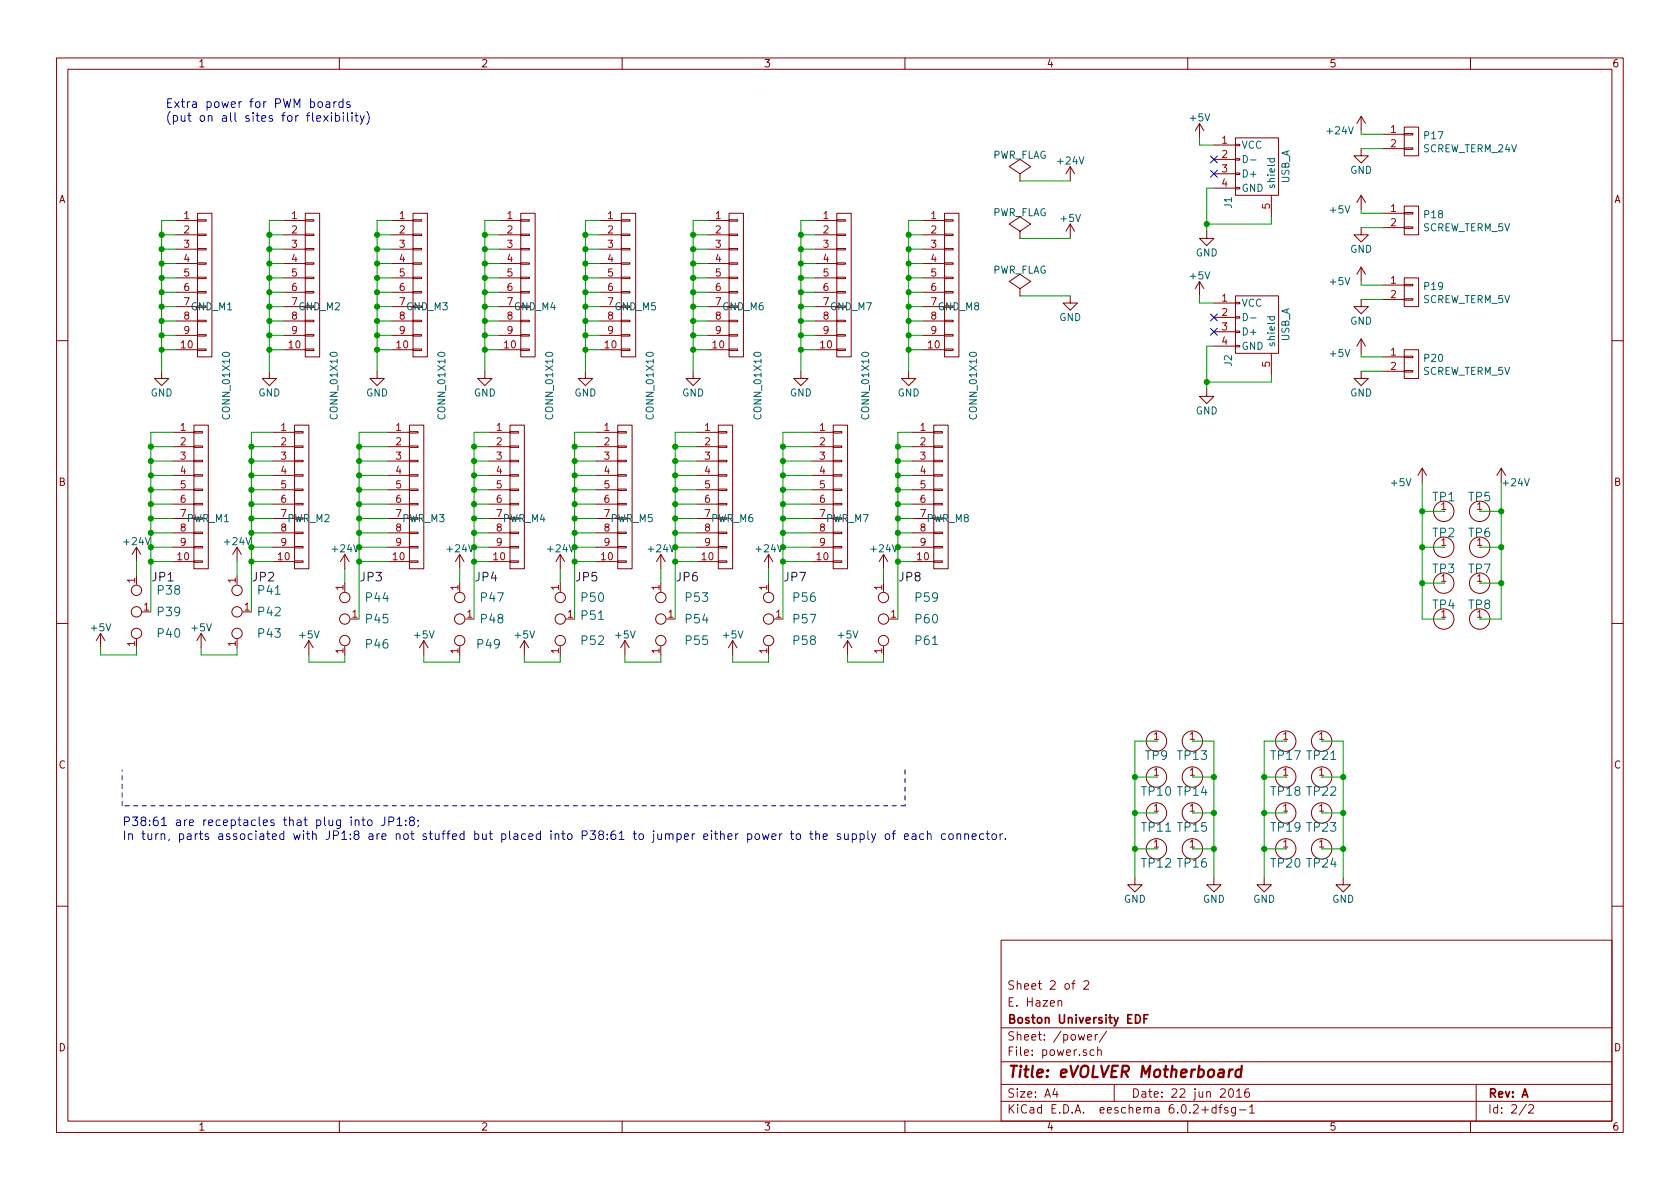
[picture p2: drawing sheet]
<svg xmlns="http://www.w3.org/2000/svg" width="297mm" height="210mm" viewBox="0 0 297 210" stroke-linecap="round" stroke-linejoin="round" font-family="sans-serif">
<g fill="none" stroke="#840000" stroke-width=".18">
<path d="M10 10.2h277v190.1h-277zM12 12.2h273v186.1h-273zM60 10.2v2M110 10.2v2M160 10.2v2M210 10.2v2M260 10.2v2M31.1 39h3.8M34.9 38.9h1.5v.2h-1.5zM34.9 37.7h2.6v25.4h-2.6zM50.2 39h3.8M54 38.9h1.5v.2h-1.5z"/>
<path d="M54 37.7h2.5v25.4h-2.5zM69.2 39h3.8M73 38.9h1.5v.2h-1.5zM73 37.7h2.6v25.4h-2.6zM88.3 39h3.8M92.1 38.9h1.5v.2h-1.5zM92.1 37.7h2.5v25.4h-2.5zM106 39h3.9M109.9 38.9h1.5v.2h-1.5zM109.9 37.7h2.5v25.4h-2.5zM125.1 39h3.8M128.9 38.9h1.5v.2h-1.5z"/>
<path d="M128.9 37.7h2.5v25.4h-2.5zM144.1 39h3.9M148 38.9h1.5v.2h-1.5zM148 37.7h2.5v25.4h-2.5zM163.2 39h3.8M167 38.9h1.5v.2h-1.5zM167 37.7h2.5v25.4h-2.5zM180.3 30.7l1.9-1.2-1.9-1.3-1.9 1.3 1.9 1.2v1.3M180.3 32h.1M189.2 29.5l-.7 1.2M189.2 29.5v2.5M189.2 39.6v2.6"/>
<path d="M189.2 29.5l.8 1.2M189.2 39.6l-.7 1.3M189.2 39.6l.8 1.3M212.1 21.8l-.8 1.3M212.1 21.8v2.6M212.1 21.8l.8 1.3M214.6 25.6h3.8M214.6 28.2h3.8M214.6 30.7h3.8M214.6 33.3h3.8M218.4 24.4h7.7v10.1h-7.7zM218.4 25.5h.8v.3h-.8z"/>
<path d="M218.4 28.1h.8v.2h-.8zM218.4 30.6h.8v.3h-.8zM218.4 33.1h.8v.3h-.8zM224.8 34.5v3.8M240.7 26.3v1.3h1.2l-1.2 1.2-1.3-1.2h1.3M240.7 20.6l-.8 1.2M240.7 20.6v2.5M240.7 34.5v2.6M240.7 20.6l.7 1.2M240.7 34.5l-.8 1.3M240.7 34.5l.7 1.3M244.5 23.7h3.8"/>
<path d="M244.5 26.3h3.8M244.5 37.7h3.8M248.3 26.2h1.5v.2h-1.5zM248.3 23.6h1.5v.3h-1.5zM248.3 22.5h2.5v5.1h-2.5zM248.3 37.6h1.5v.2h-1.5zM248.3 36.4h2.5v5.1h-2.5zM31.1 41.5h3.8M31.1 44.1h3.8M31.1 46.6h3.8M31.1 49.1h3.8M31.1 51.7h3.8"/>
<path d="M31.1 54.2h3.8M31.1 56.8h3.8M31.1 59.3h3.8M34.9 59.2h1.5v.2h-1.5zM34.9 56.6h1.5v.3h-1.5zM34.9 51.6h1.5v.2h-1.5zM34.9 49h1.5v.3h-1.5zM34.9 46.5h1.5v.2h-1.5zM34.9 43.9h1.5v.3h-1.5zM34.9 41.4h1.5v.3h-1.5zM50.2 41.5h3.8M50.2 44.1h3.8"/>
<path d="M50.2 46.6h3.8M50.2 49.1h3.8M50.2 51.7h3.8M50.2 54.2h3.8M50.2 56.8h3.8M50.2 59.3h3.8M54 59.2h1.5v.2h-1.5zM54 56.6h1.5v.3h-1.5zM54 51.6h1.5v.2h-1.5zM54 49h1.5v.3h-1.5zM54 46.5h1.5v.2h-1.5zM54 43.9h1.5v.3h-1.5z"/>
<path d="M54 41.4h1.5v.3h-1.5zM69.2 41.5h3.8M69.2 44.1h3.8M69.2 46.6h3.8M69.2 49.1h3.8M69.2 51.7h3.8M69.2 54.2h3.8M69.2 56.8h3.8M69.2 59.3h3.8M73 59.2h1.5v.2h-1.5zM73 56.6h1.5v.3h-1.5zM73 51.6h1.5v.2h-1.5z"/>
<path d="M73 49h1.5v.3h-1.5zM73 46.5h1.5v.2h-1.5zM73 43.9h1.5v.3h-1.5zM73 41.4h1.5v.3h-1.5zM88.3 41.5h3.8M88.3 44.1h3.8M88.3 46.6h3.8M88.3 49.1h3.8M88.3 51.7h3.8M88.3 54.2h3.8M88.3 56.8h3.8M88.3 59.3h3.8"/>
<path d="M92.1 59.2h1.5v.2h-1.5zM92.1 56.6h1.5v.3h-1.5zM92.1 51.6h1.5v.2h-1.5zM92.1 49h1.5v.3h-1.5zM92.1 46.5h1.5v.2h-1.5zM92.1 43.9h1.5v.3h-1.5zM92.1 41.4h1.5v.3h-1.5zM106 41.5h3.9M106 44.1h3.9M106 46.6h3.9M106 49.1h3.9M106 51.7h3.9"/>
<path d="M106 54.2h3.9M106 56.8h3.9M106 59.3h3.9M109.9 59.2h1.5v.2h-1.5zM109.9 56.6h1.5v.3h-1.5zM109.9 51.6h1.5v.2h-1.5zM109.9 49h1.5v.3h-1.5zM109.9 46.5h1.5v.2h-1.5zM109.9 43.9h1.5v.3h-1.5zM109.9 41.4h1.5v.3h-1.5zM125.1 41.5h3.8M125.1 44.1h3.8"/>
<path d="M125.1 46.6h3.8M125.1 49.1h3.8M125.1 51.7h3.8M125.1 54.2h3.8M125.1 56.8h3.8M125.1 59.3h3.8M128.9 59.2h1.5v.2h-1.5zM128.9 56.6h1.5v.3h-1.5zM128.9 51.6h1.5v.2h-1.5zM128.9 49h1.5v.3h-1.5zM128.9 46.5h1.5v.2h-1.5zM128.9 43.9h1.5v.3h-1.5z"/>
<path d="M128.9 41.4h1.5v.3h-1.5zM144.1 41.5h3.9M144.1 44.1h3.9M144.1 46.6h3.9M144.1 49.1h3.9M144.1 51.7h3.9M144.1 54.2h3.9M144.1 56.8h3.9M144.1 59.3h3.9M148 59.2h1.5v.2h-1.5zM148 56.6h1.5v.3h-1.5zM148 51.6h1.5v.2h-1.5z"/>
<path d="M148 49h1.5v.3h-1.5zM148 46.5h1.5v.2h-1.5zM148 43.9h1.5v.3h-1.5zM148 41.4h1.5v.3h-1.5zM163.2 41.5h3.8M163.2 44.1h3.8M163.2 46.6h3.8M163.2 49.1h3.8M163.2 51.7h3.8M163.2 54.2h3.8M163.2 56.8h3.8M163.2 59.3h3.8"/>
<path d="M167 59.2h1.5v.2h-1.5zM167 56.6h1.5v.3h-1.5zM167 51.6h1.5v.2h-1.5zM167 49h1.5v.3h-1.5zM167 46.5h1.5v.2h-1.5zM167 43.9h1.5v.3h-1.5zM167 41.4h1.5v.3h-1.5zM180.3 40.9l1.9-1.3-1.9-1.3-1.9 1.3 1.9 1.3v1.3M180.3 42.2h.1M180.3 51l1.9-1.2-1.9-1.3-1.9 1.3 1.9 1.2v1.3M180.3 52.3h.1M189.2 52.3v1.3h1.3l-1.3 1.3-1.2-1.3h1.2"/>
<path d="M212.1 49.8v2.5M212.1 49.8l-.8 1.2M212.1 49.8l.8 1.2M213.4 40.9v1.3h1.2l-1.2 1.2-1.3-1.2h1.3M214.6 53.6h3.8M214.6 56.1h3.8M214.6 58.7h3.8M218.4 52.3h7.7v10.2h-7.7zM218.4 53.5h.8v.2h-.8zM218.4 56h.8v.3h-.8zM218.4 58.5h.8v.3h-.8zM240.7 40.3v1.2h1.2l-1.2 1.3-1.3-1.3h1.3"/>
<path d="M240.7 53v1.2h1.2l-1.2 1.3-1.3-1.3h1.3M240.7 47.2v2.6M240.7 59.9v2.6M240.7 59.9l-.8 1.3M240.7 59.9l.7 1.3M240.7 47.2l-.8 1.3M240.7 47.2l.7 1.3M244.5 50.4h3.8M244.5 53h3.8M244.5 40.3h3.8M248.3 52.8h1.5v.3h-1.5zM248.3 50.3h1.5v.2h-1.5z"/>
<path d="M248.3 49.1h2.5v5.1h-2.5zM248.3 40.1h1.5v.3h-1.5zM10 60.2h2M28.6 65.7v1.2h1.2l-1.2 1.3-1.3-1.3h1.3M30.5 76.4h3.8M30.5 79h3.8M31.1 61.8h3.8M34.3 78.9h1.5v.2h-1.5zM34.3 76.3h1.5v.3h-1.5zM34.3 75.2h2.5v25.4h-2.5zM34.9 61.7h1.5v.3h-1.5zM47.6 65.7v1.2h1.3l-1.3 1.3-1.2-1.3h1.2"/>
<path d="M48.3 76.4h3.8M48.3 79h3.8M50.2 61.8h3.8M52.1 78.9h1.5v.2h-1.5zM52.1 76.3h1.5v.3h-1.5zM52.1 75.2h2.5v25.4h-2.5zM54 61.7h1.5v.3h-1.5zM66.7 65.7v1.2h1.2l-1.2 1.3-1.3-1.3h1.3M68.6 76.4h3.8M68.6 79h3.8M69.2 61.8h3.8M72.4 78.9h1.5v.2h-1.5z"/>
<path d="M72.4 76.3h1.5v.3h-1.5zM72.4 75.2h2.5v25.4h-2.5zM73 61.7h1.5v.3h-1.5zM85.7 65.7v1.2h1.3l-1.3 1.3-1.2-1.3h1.2M86.4 76.4h3.8M86.4 79h3.8M88.3 61.8h3.8M90.2 78.9h1.5v.2h-1.5zM90.2 76.3h1.5v.3h-1.5zM90.2 75.2h2.5v25.4h-2.5zM92.1 61.7h1.5v.3h-1.5zM103.5 65.7v1.2h1.3l-1.3 1.3-1.3-1.3h1.3"/>
<path d="M105.4 76.4h3.8M105.4 79h3.8M106 61.8h3.9M109.2 78.9h1.5v.2h-1.5zM109.2 76.3h1.5v.3h-1.5zM109.2 75.2h2.6v25.4h-2.6zM109.9 61.7h1.5v.3h-1.5zM122.6 65.7v1.2h1.2l-1.2 1.3-1.3-1.3h1.3M123.2 76.4h3.8M123.2 79h3.8M125.1 61.8h3.8M127 78.9h1.5v.2h-1.5z"/>
<path d="M127 76.3h1.5v.3h-1.5zM127 75.2h2.5v25.4h-2.5zM128.9 61.7h1.5v.3h-1.5zM141.6 65.7v1.2h1.3l-1.3 1.3-1.3-1.3h1.3M143.5 76.4h3.8M143.5 79h3.8M144.1 61.8h3.9M147.3 78.9h1.5v.2h-1.5zM147.3 76.3h1.5v.3h-1.5zM147.3 75.2h2.6v25.4h-2.6zM148 61.7h1.5v.3h-1.5zM160.7 65.7v1.2h1.2l-1.2 1.3-1.3-1.3h1.3"/>
<path d="M161.3 76.4h3.8M161.3 79h3.8M163.2 61.8h3.8M165.1 78.9h1.5v.2h-1.5zM165.1 76.3h1.5v.3h-1.5zM165.1 75.2h2.5v25.4h-2.5zM167 61.7h1.5v.3h-1.5zM213.4 68.8v1.3h1.2l-1.2 1.3-1.3-1.3h1.3M214.6 61.2h3.8M218.4 61.1h.8v.2h-.8zM224.8 62.5v3.8M240.7 65.7v1.2h1.2l-1.2 1.3-1.3-1.3h1.3"/>
<path d="M244.5 63.1h3.8M244.5 65.7h3.8M248.3 65.5h1.5v.3h-1.5zM248.3 63h1.5v.2h-1.5zM248.3 61.8h2.5v5.1h-2.5zM285 60.2h2M24.1 96.8l-.7 1.2M24.1 96.8v2.5M24.1 96.8l.8 1.2M30.5 99.3h3.8M30.5 81.5h3.8M30.5 84.1h3.8"/>
<path d="M30.5 86.6h3.8M30.5 89.1h3.8M30.5 91.7h3.8M30.5 94.2h3.8M30.5 96.8h3.8M34.3 99.2h1.5v.2h-1.5zM34.3 96.6h1.5v.3h-1.5zM34.3 94.1h1.5v.3h-1.5zM34.3 89h1.5v.3h-1.5zM34.3 86.5h1.5v.2h-1.5zM34.3 83.9h1.5v.3h-1.5zM34.3 81.4h1.5v.3h-1.5z"/>
<path d="M41.9 96.8l-.8 1.2M41.9 96.8v2.5M41.9 96.8l.8 1.2M48.3 99.3h3.8M48.3 81.5h3.8M48.3 84.1h3.8M48.3 86.6h3.8M48.3 89.1h3.8M48.3 91.7h3.8M48.3 94.2h3.8M48.3 96.8h3.8M52.1 99.2h1.5v.2h-1.5z"/>
<path d="M52.1 96.6h1.5v.3h-1.5zM52.1 94.1h1.5v.3h-1.5zM52.1 89h1.5v.3h-1.5zM52.1 86.5h1.5v.2h-1.5zM52.1 83.9h1.5v.3h-1.5zM52.1 81.4h1.5v.3h-1.5zM61 98l-.8 1.3M61 98v2.6M61 98l.7 1.3M68.6 99.3h3.8M68.6 81.5h3.8M68.6 84.1h3.8"/>
<path d="M68.6 86.6h3.8M68.6 89.1h3.8M68.6 91.7h3.8M68.6 94.2h3.8M68.6 96.8h3.8M72.4 99.2h1.5v.2h-1.5zM72.4 96.6h1.5v.3h-1.5zM72.4 94.1h1.5v.3h-1.5zM72.4 89h1.5v.3h-1.5zM72.4 86.5h1.5v.2h-1.5zM72.4 83.9h1.5v.3h-1.5zM72.4 81.4h1.5v.3h-1.5z"/>
<path d="M81.3 98l-.8 1.3M81.3 98v2.6M81.3 98l.7 1.3M86.4 99.3h3.8M86.4 81.5h3.8M86.4 84.1h3.8M86.4 86.6h3.8M86.4 89.1h3.8M86.4 91.7h3.8M86.4 94.2h3.8M86.4 96.8h3.8M90.2 99.2h1.5v.2h-1.5z"/>
<path d="M90.2 96.6h1.5v.3h-1.5zM90.2 94.1h1.5v.3h-1.5zM90.2 89h1.5v.3h-1.5zM90.2 86.5h1.5v.2h-1.5zM90.2 83.9h1.5v.3h-1.5zM90.2 81.4h1.5v.3h-1.5zM99.1 98l-.8 1.3M99.1 98v2.6M99.1 98l.7 1.3M105.4 99.3h3.8M105.4 81.5h3.8M105.4 84.1h3.8"/>
<path d="M105.4 86.6h3.8M105.4 89.1h3.8M105.4 91.7h3.8M105.4 94.2h3.8M105.4 96.8h3.8M109.2 99.2h1.5v.2h-1.5zM109.2 96.6h1.5v.3h-1.5zM109.2 94.1h1.5v.3h-1.5zM109.2 89h1.5v.3h-1.5zM109.2 86.5h1.5v.2h-1.5zM109.2 83.9h1.5v.3h-1.5zM109.2 81.4h1.5v.3h-1.5z"/>
<path d="M116.8 98l-.7 1.3M116.8 98v2.6M116.8 98l.8 1.3M123.2 99.3h3.8M123.2 81.5h3.8M123.2 84.1h3.8M123.2 86.6h3.8M123.2 89.1h3.8M123.2 91.7h3.8M123.2 94.2h3.8M123.2 96.8h3.8M127 99.2h1.5v.2h-1.5z"/>
<path d="M127 96.6h1.5v.3h-1.5zM127 94.1h1.5v.3h-1.5zM127 89h1.5v.3h-1.5zM127 86.5h1.5v.2h-1.5zM127 83.9h1.5v.3h-1.5zM127 81.4h1.5v.3h-1.5zM135.9 98l-.8 1.3M135.9 98v2.6M135.9 98l.8 1.3M143.5 99.3h3.8M143.5 81.5h3.8M143.5 84.1h3.8"/>
<path d="M143.5 86.6h3.8M143.5 89.1h3.8M143.5 91.7h3.8M143.5 94.2h3.8M143.5 96.8h3.8M147.3 99.2h1.5v.2h-1.5zM147.3 96.6h1.5v.3h-1.5zM147.3 94.1h1.5v.3h-1.5zM147.3 89h1.5v.3h-1.5zM147.3 86.5h1.5v.2h-1.5zM147.3 83.9h1.5v.3h-1.5zM147.3 81.4h1.5v.3h-1.5z"/>
<path d="M156.2 98l-.8 1.3M156.2 98v2.6M156.2 98l.8 1.3M161.3 99.3h3.8M161.3 81.5h3.8M161.3 84.1h3.8M161.3 86.6h3.8M161.3 89.1h3.8M161.3 91.7h3.8M161.3 94.2h3.8M161.3 96.8h3.8M165.1 99.2h1.5v.2h-1.5z"/>
<path d="M165.1 96.6h1.5v.3h-1.5zM165.1 94.1h1.5v.3h-1.5zM165.1 89h1.5v.3h-1.5zM165.1 86.5h1.5v.2h-1.5zM165.1 83.9h1.5v.3h-1.5zM165.1 81.4h1.5v.3h-1.5zM251.5 82.8l-.8 1.3M251.5 82.8v2.5M251.5 82.8l.7 1.3M265.4 82.8l-.7 1.3M265.4 82.8v2.5M265.4 82.8l.8 1.3"/>
<path d="M10 110.2h2M17.8 112l-.8 1.3M17.8 112v2.5M17.8 112l.7 1.3M35.6 112l-.8 1.3M35.6 112v2.5M35.6 112l.7 1.3M54.6 113.3l-.8 1.2M54.6 113.3v2.5M54.6 113.3l.8 1.2M74.9 113.3l-.7 1.2M74.9 113.3v2.5"/>
<path d="M74.9 113.3l.8 1.2M92.7 113.3l-.8 1.2M92.7 113.3v2.5M92.7 113.3l.8 1.2M110.5 113.3l-.8 1.2M110.5 113.3v2.5M110.5 113.3l.8 1.2M129.5 113.3l-.7 1.2M129.5 113.3v2.5M129.5 113.3l.8 1.2M149.9 113.3l-.8 1.2M149.9 113.3v2.5"/>
<path d="M149.9 113.3l.7 1.2M285 110.2h2M200.7 155.2v1.3h1.2l-1.2 1.2-1.3-1.2h1.3M214.6 155.2v1.3h1.3l-1.3 1.2-1.2-1.2h1.2M223.5 155.2v1.3h1.3l-1.3 1.2-1.3-1.2h1.3M237.5 155.2v1.3h1.3l-1.3 1.2-1.3-1.2h1.3M10 160.2h2M177 166.3h108v32h-108zM187.1 177.1l.2-.2 .3 .1 .1 .9M189.5 173.9h.6M190.1 173.4l-.4 .2v1.3M191.6 173.6l.6-.2 .2 .2 .1 .3-.9 1h.9"/>
<path d="M285 160.2h2M60 198.3v2M110 198.3v2M160 198.3v2M177 194.8h108M177 191.8h108M177 187.8h108M177 181.8h108M186.5 192.5l-.4 1h1M186.9 193v1M192.3 183.4l.7-.1-.1-.3-.4-.1-.2 .2 .1 .8h.5M193.4 185.7l-.4-.1-.3 .3v.4l.2 .3h.5"/>
<path d="M193.6 182.9v1M194.1 185.8l.2-.2 .3 .1 .1 .9M194.1 182.9l-.3 .1-.2 .2M194.1 185.1v1.5M195.6 182.4l-1.2 1.9M197 191.8v3M210 198.3v2M215 195.9l-.4-.1-.3 .3v.4l.1 .3h.6M215 195.3v1.5M215.5 195.8h.6M216.1 195.3l-.4 .2v1.3M217.1 195.9l-.4-.1-.2 .2 .1 .3 .5 .1v.4h-.6"/>
<path d="M217.4 192.6l.2-.1a.81 .81 0 0 1 .6 .7 .81 .81 0 0 1-.3 .8h-.2a.81 .81 0 0 1-.6-.6 .81 .81 0 0 1 .3-.8zM218.4 195.8v1.2l-.3 .3h-.3M218.4 195.9l-.4-.1-.3 .3v.4l.2 .3h.5M218.6 193l.5-.5v1.5M218.6 194h.9M219.1 196.3h1.2M220.8 192.5a.59 .59 0 0 0-.7 .7v.5l.1 .3h.4l.3-.1v-.5l-.1-.2-.4-.1-.3 .3M220.9 195.8l.5-.5v1.5M220.9 196.8h.9M260 198.3v2M261 191.8v6.5M269.9 195.3l-1.3 1.9"/>
<path d="M270.3 195.5l.6-.2 .2 .2 .1 .3-1 1h1"/>
<circle cx="255.3" cy="96.8" r="1.8"/>
<circle cx="255.3" cy="90.4" r="1.8"/>
<circle cx="261.6" cy="90.4" r="1.8"/>
<circle cx="261.6" cy="96.8" r="1.8"/>
<circle cx="24.1" cy="104.4" r=".91"/>
<circle cx="24.1" cy="112" r=".91"/>
<circle cx="24.1" cy="108.2" r=".91"/>
<circle cx="41.9" cy="112" r=".91"/>
<circle cx="41.9" cy="108.2" r=".91"/>
<circle cx="41.9" cy="104.4" r=".91"/>
<circle cx="61" cy="109.5" r=".91"/>
<circle cx="61" cy="113.3" r=".91"/>
<circle cx="61" cy="105.7" r=".91"/>
<circle cx="81.3" cy="109.5" r=".91"/>
<circle cx="81.3" cy="105.7" r=".91"/>
<circle cx="81.3" cy="113.3" r=".91"/>
<circle cx="99.1" cy="109.5" r=".91"/>
<circle cx="99.1" cy="113.3" r=".91"/>
<circle cx="99.1" cy="105.7" r=".91"/>
<circle cx="116.8" cy="113.3" r=".91"/>
<circle cx="116.8" cy="109.5" r=".91"/>
<circle cx="116.8" cy="105.7" r=".91"/>
<circle cx="135.9" cy="113.3" r=".91"/>
<circle cx="135.9" cy="105.7" r=".91"/>
<circle cx="135.9" cy="109.5" r=".91"/>
<circle cx="156.2" cy="109.5" r=".91"/>
<circle cx="156.2" cy="105.7" r=".91"/>
<circle cx="156.2" cy="113.3" r=".91"/>
<circle cx="255.3" cy="103.1" r="1.8"/>
<circle cx="255.3" cy="109.5" r="1.8"/>
<circle cx="261.6" cy="109.5" r="1.8"/>
<circle cx="261.6" cy="103.1" r="1.8"/>
<circle cx="204.5" cy="131.1" r="1.8"/>
<circle cx="204.5" cy="137.4" r="1.8"/>
<circle cx="210.8" cy="131.1" r="1.8"/>
<circle cx="210.8" cy="137.4" r="1.8"/>
<circle cx="227.3" cy="131.1" r="1.8"/>
<circle cx="227.3" cy="137.4" r="1.8"/>
<circle cx="233.7" cy="131.1" r="1.8"/>
<circle cx="233.7" cy="137.4" r="1.8"/>
<circle cx="204.5" cy="150.1" r="1.8"/>
<circle cx="204.5" cy="143.8" r="1.8"/>
<circle cx="210.8" cy="143.8" r="1.8"/>
<circle cx="210.8" cy="150.1" r="1.8"/>
<circle cx="227.3" cy="150.1" r="1.8"/>
<circle cx="227.3" cy="143.8" r="1.8"/>
<circle cx="233.7" cy="143.8" r="1.8"/>
<circle cx="233.7" cy="150.1" r="1.8"/>
</g>
<path d="M218 189.1l-.4 .1-.3 .3M219.5 189.2a.66 .66 0 0 0-1 .3l-.1 .6 .2 .3 .2 .1 .5-.1M219.6 188.5l-.3 2" fill="none" stroke="#840000" stroke-width=".4"/>
<path d="M200.8 179.4a.76 .76 0 0 1 .8 .8 .76 .76 0 0 1-.8 .7zM203 179.4h-.7v1.5M202.3 180.1h.5" fill="none" stroke="#840000" stroke-width=".3"/>
<path d="M219.8 27.5a.64 .64 0 0 1 .8 .6 .64 .64 0 0 1-.8 .7zM221.1 28.3h1M224.1 28.1h1.3M224.6 28.1l-.1 .3 .3 .3 .5-.2v-.4M219.8 55.4a.64 .64 0 0 1 .8 .7 .64 .64 0 0 1-.8 .6zM221.1 56.2h1M224.1 56h1.3M224.6 56l-.1 .4 .3 .2 .5-.1v-.5" fill="none" stroke="#006464" stroke-width=".18"/>
<g fill="none" stroke="#0000c2" stroke-width=".18">
<path d="M57.7 18.1h.5l.1 .9M58.3 18.3l-.5 .1a.3 .3 0 0 0-.2 .3 .3 .3 0 0 0 .2 .3l.5-.1M58.6 19.9v.2M59 18v1M59.3 19.9v1.6M59.5 18l-.3 .1-.2 .2M60.6 18.1l-.4-.1-.3 .3v.4l.2 .2h.5M60.6 17.5v1.5M60.7 19.9v.2M61.4 19.9v1.3l.3 .3M61.9 18.1l-.4-.1-.2 .2 .1 .2 .5 .2v.3h-.6M62.2 19.9v.2"/>
<path d="M63 19.9v1.3l.3 .3M64.8 19.7a1.75 1.75 0 0 1 0 2.3M56 20.9l.7-.1-.1-.3-.4-.1-.2 .3 .1 .7h.5M57.2 20.4l.8 1.1M58 20.4l-.8 1.1M58.6 20.4v1.1M59.3 20.5l.5-.1 .3 .3v.5l-.2 .2h-.6M60.7 20.4v1.1M62.2 20.4v1.1M62.7 20.4h.6M63.7 20.4l.3 1.1M64.4 20.4l-.5 1.4-.2 .2"/>
<path d="M62.8 145.1l.2-.1 .4 .1 .1 .9M64 145h.6M64.2 144.5v1.3l.4 .2M65.1 145.1l.2-.1 .4 .1 .1 .6-.2 .2-.3 .1-.2-.1zM68 144.5v1.1a.49 .49 0 0 1-.5 .4M68.8 145.3l.7-.1 .1-.2v-.4l-.3-.1h-.5v1.5M70.2 144.9l.5-.4v1.5M70.2 146h.9M71.7 145.9v.1M71.7 145.1v.1M72.7 145.1l-.3-.3 .1-.2 .2-.1h.4l.2 .3-.1 .2-.7 .2-.1 .2 .1 .5 .2 .1 .4-.1 .2-.2-.1-.4-.2-.2M73.9 145.1v.1"/>
<path d="M74 145.9l-.2 .3M143.2 147.4h.5M143.4 146.9v1.3l.3 .3M144.2 147.6l.3-.2 .3 .1 .1 1M144.2 146.9v1.6M145.5 147.9l.8-.1-.1-.3-.4-.1-.3 .3 .1 .7h.6M148.6 147.5l-.4-.1-.2 .3 .1 .2 .5 .1v.4h-.6M149.3 147.4l.1 1 .4 .1 .2-.2M150 147.4v1.1M150.7 147.5l.4-.1 .3 .3v.5l-.1 .2h-.6M150.7 147.4v1.6M152.1 147.5l.4-.1 .3 .3v.5l-.1 .2h-.6"/>
<path d="M152.1 147.4v1.6M153.5 146.9v1.3l.2 .3M154.1 147.4l.4 1.1M154.8 147.4l-.5 1.4-.2 .2M156.6 147.5l.4-.1 .3 .3v.5l-.3 .3-.4-.1-.1-.2v-.5zM157.7 147.4h.6M158.3 146.9l-.3 .2v1.4M159.9 147.9l.7-.1v-.3l-.5-.1-.2 .3 .1 .7h.6M161.3 147.5h.6v1M161.9 147.8l-.5 .1a.3 .3 0 0 0-.2 .3 .3 .3 0 0 0 .2 .3l.5-.1M163.3 147.5l-.4-.1-.3 .3v.5l.1 .2h.6M164 147.6l.2-.2 .4 .1v1"/>
<path d="M164 146.9v1.6M167.2 147.5l-.5-.1-.3 .3v.5l.2 .2h.6M167.8 147.6l.2-.2 .5 .2 .1 .6-.2 .2-.4 .1-.2-.2zM169.2 147.6l.2-.2 .4 .1 .1 1M169.2 147.4v1.1M170.6 147.6l.2-.2 .4 .1v1M170.6 147.4v1.1M171.9 147.9l.7-.1-.1-.3-.4-.1-.2 .3 .1 .7h.5M173.9 147.5l-.4-.1-.3 .3v.5l.1 .2h.6M174.4 147.4h.5M174.6 146.9v1.3l.3 .3M175.4 147.6l.3-.2 .4 .2 .1 .6-.2 .2-.3 .1-.3-.2z"/>
<path d="M176.8 147.4v1.1M177.3 147.4l-.3 .1-.2 .2M177.8 148.3v.2"/>
</g>
<path d="M160 136.1v6.4M21.6 142.5v-6.4M160 142.5h-138.4" fill="none" stroke="#0000c2" stroke-width=".18" stroke-dasharray=".8 .8"/>
<g fill="none" stroke="#009600" stroke-width=".18">
<path d="M31.1 39h-2.5v26.7M50.2 39h-2.6v26.7M69.2 39h-2.5v26.7M88.3 39h-2.6v26.7M106 39h-2.5v26.7M125.1 39h-2.5v26.7M144.1 39h-2.5v26.7M163.2 39h-2.5v26.7M180.3 32h8.9M212.1 24.4v1.2h2.5M214.6 33.3h-1.2v7.6M224.8 38.3v1.3h-11.4"/>
<path d="M240.7 23.1v.6h3.8M240.7 37.1v.6h3.8M240.7 26.3h3.8M28.6 49.1h2.5M28.6 51.7h2.5M28.6 41.5h2.5M28.6 46.6h2.5M28.6 54.2h2.5M28.6 56.8h2.5M28.6 59.3h2.5M28.6 44.1h2.5M47.6 49.1h2.6"/>
<path d="M47.6 51.7h2.6M47.6 41.5h2.6M47.6 46.6h2.6M47.6 54.2h2.6M47.6 56.8h2.6M47.6 59.3h2.6M47.6 44.1h2.6M66.7 49.1h2.5M66.7 51.7h2.5M66.7 41.5h2.5M66.7 46.6h2.5M66.7 54.2h2.5"/>
<path d="M66.7 56.8h2.5M66.7 59.3h2.5M66.7 44.1h2.5M85.7 49.1h2.6M85.7 51.7h2.6M85.7 41.5h2.6M85.7 46.6h2.6M85.7 54.2h2.6M85.7 56.8h2.6M85.7 59.3h2.6M85.7 44.1h2.6M103.5 49.1h2.5"/>
<path d="M103.5 51.7h2.5M103.5 41.5h2.5M103.5 46.6h2.5M103.5 54.2h2.5M103.5 56.8h2.5M103.5 59.3h2.5M103.5 44.1h2.5M122.6 49.1h2.5M122.6 51.7h2.5M122.6 41.5h2.5M122.6 46.6h2.5M122.6 54.2h2.5"/>
<path d="M122.6 56.8h2.5M122.6 59.3h2.5M122.6 44.1h2.5M141.6 49.1h2.5M141.6 51.7h2.5M141.6 41.5h2.5M141.6 46.6h2.5M141.6 54.2h2.5M141.6 56.8h2.5M141.6 59.3h2.5M141.6 44.1h2.5M160.7 49.1h2.5"/>
<path d="M160.7 51.7h2.5M160.7 41.5h2.5M160.7 46.6h2.5M160.7 54.2h2.5M160.7 56.8h2.5M160.7 59.3h2.5M160.7 44.1h2.5M180.3 42.2h8.9M180.3 52.3h8.9M212.1 52.3v1.3h2.5M240.7 49.8v.6h3.8M240.7 53h3.8"/>
<path d="M240.7 40.3h3.8M26.7 79h3.8M28.6 61.8h2.5M30.5 76.4h-3.8v31.8M44.4 79h3.9M47.6 61.8h2.6M48.3 76.4h-3.9v31.8M63.5 79h5.1M66.7 61.8h2.5M68.6 76.4h-5.1v33.1M83.8 79h2.6M85.7 61.8h2.6"/>
<path d="M86.4 76.4h-2.6v33.1M101.6 79h3.8M103.5 61.8h2.5M105.4 76.4h-3.8v33.1M119.4 79h3.8M122.6 61.8h2.5M123.2 76.4h-3.8v33.1M138.4 79h5.1M141.6 61.8h2.5M143.5 76.4h-5.1v33.1M158.7 79h2.6M160.7 61.8h2.5"/>
<path d="M161.3 76.4h-2.6v33.1M214.6 61.2h-1.2v7.6M224.8 66.3v1.3h-11.4M240.7 65.7h3.8M240.7 62.5v.6h3.8M24.1 99.3v2.5M26.7 96.8h3.8M26.7 99.3h3.8M26.7 86.6h3.8M26.7 84.1h3.8M26.7 94.2h3.8M26.7 91.7h3.8"/>
<path d="M26.7 89.1h3.8M26.7 81.5h3.8M41.9 99.3v2.5M44.4 96.8h3.9M44.4 99.3h3.9M44.4 86.6h3.9M44.4 84.1h3.9M44.4 94.2h3.9M44.4 91.7h3.9M44.4 89.1h3.9M44.4 81.5h3.9M63.5 96.8h5.1"/>
<path d="M63.5 99.3h5.1M63.5 86.6h5.1M63.5 84.1h5.1M63.5 94.2h5.1M63.5 91.7h5.1M63.5 89.1h5.1M63.5 81.5h5.1M83.8 96.8h2.6M83.8 99.3h2.6M83.8 86.6h2.6M83.8 84.1h2.6M83.8 94.2h2.6"/>
<path d="M83.8 91.7h2.6M83.8 89.1h2.6M83.8 81.5h2.6M101.6 96.8h3.8M101.6 99.3h3.8M101.6 86.6h3.8M101.6 84.1h3.8M101.6 94.2h3.8M101.6 91.7h3.8M101.6 89.1h3.8M101.6 81.5h3.8M119.4 96.8h3.8"/>
<path d="M119.4 99.3h3.8M119.4 86.6h3.8M119.4 84.1h3.8M119.4 94.2h3.8M119.4 91.7h3.8M119.4 89.1h3.8M119.4 81.5h3.8M138.4 96.8h5.1M138.4 99.3h5.1M138.4 86.6h5.1M138.4 84.1h5.1M138.4 94.2h5.1"/>
<path d="M138.4 91.7h5.1M138.4 89.1h5.1M138.4 81.5h5.1M158.7 96.8h2.6M158.7 99.3h2.6M158.7 86.6h2.6M158.7 84.1h2.6M158.7 94.2h2.6M158.7 91.7h2.6M158.7 89.1h2.6M158.7 81.5h2.6M251.5 90.4h3.8"/>
<path d="M251.5 96.8h3.8M251.5 85.3v24.2h3.8M261.6 90.4h3.8M261.6 96.8h3.8M265.4 85.3v24.2h-3.8M17.8 114.5v1.3h6.3v-1.3M35.6 114.5v1.3h6.3v-1.3M54.6 115.8v1.3h6.4v-1.3M61 100.6v2.5M74.9 115.8v1.3h6.4v-1.3M81.3 100.6v2.5M92.7 115.8v1.3h6.4v-1.3"/>
<path d="M99.1 100.6v2.5M110.5 115.8v1.3h6.3v-1.3M116.8 100.6v2.5M129.5 115.8v1.3h6.4v-1.3M135.9 100.6v2.5M149.9 115.8v1.3h6.3v-1.3M156.2 100.6v2.5M251.5 103.1h3.8M261.6 103.1h3.8M200.7 137.4h3.8M204.5 131.1h-3.8v24.1M210.8 131.1h3.8v24.1"/>
<path d="M210.8 137.4h3.8M223.5 137.4h3.8M227.3 131.1h-3.8v24.1M233.7 137.4h3.8M233.7 131.1h3.8v24.1M200.7 143.8h3.8M200.7 150.1h3.8M210.8 143.8h3.8M210.8 150.1h3.8M223.5 143.8h3.8M223.5 150.1h3.8M233.7 143.8h3.8"/>
<path d="M233.7 150.1h3.8"/>
</g>
<path d="M214 27.6l1.2 1.2M214 30.1l1.2 1.2M215.2 27.6l-1.2 1.2M215.2 30.1l-1.2 1.2M214 58.1l1.2 1.2M214 55.5l1.2 1.2M215.2 58.1l-1.2 1.2M215.2 55.5l-1.2 1.2" fill="none" stroke="#000084" stroke-width=".18"/>
<g fill="#009600" stroke="#009600" stroke-width=".18">
<circle cx="47.6" cy="49.1" r=".46"/>
<circle cx="47.6" cy="51.7" r=".46"/>
<circle cx="85.7" cy="49.1" r=".46"/>
<circle cx="85.7" cy="51.7" r=".46"/>
<circle cx="85.7" cy="54.2" r=".46"/>
<circle cx="85.7" cy="56.8" r=".46"/>
<circle cx="85.7" cy="59.3" r=".46"/>
<circle cx="85.7" cy="61.8" r=".46"/>
<circle cx="83.8" cy="79" r=".46"/>
<circle cx="158.7" cy="79" r=".46"/>
<circle cx="160.7" cy="56.8" r=".46"/>
<circle cx="158.7" cy="81.5" r=".46"/>
<circle cx="158.7" cy="84.1" r=".46"/>
<circle cx="122.6" cy="41.5" r=".46"/>
<circle cx="122.6" cy="44.1" r=".46"/>
<circle cx="122.6" cy="46.6" r=".46"/>
<circle cx="141.6" cy="41.5" r=".46"/>
<circle cx="141.6" cy="44.1" r=".46"/>
<circle cx="141.6" cy="46.6" r=".46"/>
<circle cx="141.6" cy="49.1" r=".46"/>
<circle cx="141.6" cy="51.7" r=".46"/>
<circle cx="141.6" cy="54.2" r=".46"/>
<circle cx="122.6" cy="49.1" r=".46"/>
<circle cx="122.6" cy="51.7" r=".46"/>
<circle cx="160.7" cy="54.2" r=".46"/>
<circle cx="103.5" cy="41.5" r=".46"/>
<circle cx="103.5" cy="44.1" r=".46"/>
<circle cx="103.5" cy="46.6" r=".46"/>
<circle cx="103.5" cy="49.1" r=".46"/>
<circle cx="103.5" cy="51.7" r=".46"/>
<circle cx="122.6" cy="54.2" r=".46"/>
<circle cx="122.6" cy="56.8" r=".46"/>
<circle cx="122.6" cy="59.3" r=".46"/>
<circle cx="119.4" cy="79" r=".46"/>
<circle cx="122.6" cy="61.8" r=".46"/>
<circle cx="119.4" cy="86.6" r=".46"/>
<circle cx="119.4" cy="89.1" r=".46"/>
<circle cx="119.4" cy="91.7" r=".46"/>
<circle cx="119.4" cy="94.2" r=".46"/>
<circle cx="119.4" cy="96.8" r=".46"/>
<circle cx="138.4" cy="99.3" r=".46"/>
<circle cx="158.7" cy="89.1" r=".46"/>
<circle cx="158.7" cy="91.7" r=".46"/>
<circle cx="119.4" cy="81.5" r=".46"/>
<circle cx="119.4" cy="84.1" r=".46"/>
<circle cx="138.4" cy="79" r=".46"/>
<circle cx="138.4" cy="81.5" r=".46"/>
<circle cx="119.4" cy="99.3" r=".46"/>
<circle cx="28.6" cy="61.8" r=".46"/>
<circle cx="28.6" cy="54.2" r=".46"/>
<circle cx="47.6" cy="56.8" r=".46"/>
<circle cx="28.6" cy="56.8" r=".46"/>
<circle cx="28.6" cy="59.3" r=".46"/>
<circle cx="85.7" cy="41.5" r=".46"/>
<circle cx="85.7" cy="44.1" r=".46"/>
<circle cx="85.7" cy="46.6" r=".46"/>
<circle cx="47.6" cy="61.8" r=".46"/>
<circle cx="47.6" cy="54.2" r=".46"/>
<circle cx="47.6" cy="59.3" r=".46"/>
<circle cx="26.7" cy="79" r=".46"/>
<circle cx="44.4" cy="79" r=".46"/>
<circle cx="26.7" cy="99.3" r=".46"/>
<circle cx="63.5" cy="81.5" r=".46"/>
<circle cx="63.5" cy="84.1" r=".46"/>
<circle cx="63.5" cy="86.6" r=".46"/>
<circle cx="63.5" cy="89.1" r=".46"/>
<circle cx="63.5" cy="99.3" r=".46"/>
<circle cx="63.5" cy="91.7" r=".46"/>
<circle cx="63.5" cy="94.2" r=".46"/>
<circle cx="63.5" cy="96.8" r=".46"/>
<circle cx="63.5" cy="79" r=".46"/>
<circle cx="66.7" cy="41.5" r=".46"/>
<circle cx="66.7" cy="44.1" r=".46"/>
<circle cx="66.7" cy="46.6" r=".46"/>
<circle cx="66.7" cy="49.1" r=".46"/>
<circle cx="66.7" cy="51.7" r=".46"/>
<circle cx="66.7" cy="56.8" r=".46"/>
<circle cx="66.7" cy="59.3" r=".46"/>
<circle cx="66.7" cy="61.8" r=".46"/>
<circle cx="66.7" cy="54.2" r=".46"/>
<circle cx="103.5" cy="56.8" r=".46"/>
<circle cx="103.5" cy="59.3" r=".46"/>
<circle cx="103.5" cy="54.2" r=".46"/>
<circle cx="103.5" cy="61.8" r=".46"/>
<circle cx="83.8" cy="96.8" r=".46"/>
<circle cx="83.8" cy="94.2" r=".46"/>
<circle cx="83.8" cy="91.7" r=".46"/>
<circle cx="28.6" cy="44.1" r=".46"/>
<circle cx="28.6" cy="46.6" r=".46"/>
<circle cx="28.6" cy="41.5" r=".46"/>
<circle cx="47.6" cy="41.5" r=".46"/>
<circle cx="47.6" cy="44.1" r=".46"/>
<circle cx="28.6" cy="49.1" r=".46"/>
<circle cx="28.6" cy="51.7" r=".46"/>
<circle cx="47.6" cy="46.6" r=".46"/>
<circle cx="160.7" cy="61.8" r=".46"/>
<circle cx="160.7" cy="59.3" r=".46"/>
<circle cx="141.6" cy="56.8" r=".46"/>
<circle cx="141.6" cy="59.3" r=".46"/>
<circle cx="141.6" cy="61.8" r=".46"/>
<circle cx="160.7" cy="41.5" r=".46"/>
<circle cx="160.7" cy="44.1" r=".46"/>
<circle cx="160.7" cy="46.6" r=".46"/>
<circle cx="160.7" cy="49.1" r=".46"/>
<circle cx="160.7" cy="51.7" r=".46"/>
<circle cx="158.7" cy="99.3" r=".46"/>
<circle cx="158.7" cy="96.8" r=".46"/>
<circle cx="138.4" cy="84.1" r=".46"/>
<circle cx="138.4" cy="86.6" r=".46"/>
<circle cx="138.4" cy="89.1" r=".46"/>
<circle cx="138.4" cy="91.7" r=".46"/>
<circle cx="138.4" cy="94.2" r=".46"/>
<circle cx="138.4" cy="96.8" r=".46"/>
<circle cx="158.7" cy="86.6" r=".46"/>
<circle cx="158.7" cy="94.2" r=".46"/>
<circle cx="200.7" cy="137.4" r=".46"/>
<circle cx="251.5" cy="103.1" r=".46"/>
<circle cx="251.5" cy="96.8" r=".46"/>
<circle cx="265.4" cy="90.4" r=".46"/>
<circle cx="265.4" cy="103.1" r=".46"/>
<circle cx="251.5" cy="90.4" r=".46"/>
<circle cx="265.4" cy="96.8" r=".46"/>
<circle cx="213.4" cy="39.6" r=".46"/>
<circle cx="213.4" cy="67.6" r=".46"/>
<circle cx="200.7" cy="150.1" r=".46"/>
<circle cx="214.6" cy="137.4" r=".46"/>
<circle cx="223.5" cy="137.4" r=".46"/>
<circle cx="214.6" cy="143.8" r=".46"/>
<circle cx="200.7" cy="143.8" r=".46"/>
<circle cx="214.6" cy="150.1" r=".46"/>
<circle cx="223.5" cy="143.8" r=".46"/>
<circle cx="223.5" cy="150.1" r=".46"/>
<circle cx="237.5" cy="137.4" r=".46"/>
<circle cx="237.5" cy="143.8" r=".46"/>
<circle cx="237.5" cy="150.1" r=".46"/>
<circle cx="26.7" cy="81.5" r=".46"/>
<circle cx="26.7" cy="84.1" r=".46"/>
<circle cx="26.7" cy="86.6" r=".46"/>
<circle cx="26.7" cy="89.1" r=".46"/>
<circle cx="26.7" cy="91.7" r=".46"/>
<circle cx="44.4" cy="81.5" r=".46"/>
<circle cx="44.4" cy="84.1" r=".46"/>
<circle cx="44.4" cy="86.6" r=".46"/>
<circle cx="44.4" cy="89.1" r=".46"/>
<circle cx="44.4" cy="91.7" r=".46"/>
<circle cx="101.6" cy="79" r=".46"/>
<circle cx="101.6" cy="81.5" r=".46"/>
<circle cx="101.6" cy="84.1" r=".46"/>
<circle cx="101.6" cy="86.6" r=".46"/>
<circle cx="83.8" cy="84.1" r=".46"/>
<circle cx="83.8" cy="86.6" r=".46"/>
<circle cx="83.8" cy="89.1" r=".46"/>
<circle cx="83.8" cy="81.5" r=".46"/>
<circle cx="26.7" cy="94.2" r=".46"/>
<circle cx="26.7" cy="96.8" r=".46"/>
<circle cx="44.4" cy="94.2" r=".46"/>
<circle cx="44.4" cy="96.8" r=".46"/>
<circle cx="44.4" cy="99.3" r=".46"/>
<circle cx="101.6" cy="89.1" r=".46"/>
<circle cx="101.6" cy="91.7" r=".46"/>
<circle cx="101.6" cy="94.2" r=".46"/>
<circle cx="101.6" cy="96.8" r=".46"/>
<circle cx="101.6" cy="99.3" r=".46"/>
<circle cx="83.8" cy="99.3" r=".46"/>
</g>
<text font-size="2.8" fill="#840000" x="178" y="190.6">Title: eVOLVER Motherboard</text>
<g font-size="2.1" fill="#0000c2">
<text x="29.2" y="19.1">Extra power for PWM boards</text>
<text x="29.2" y="21.5">(put on all sites for flexibility)</text>
<text x="21.6" y="146.1">P38:61 are receptacles that plug into JP1:8;</text>
<text x="21.6" y="148.5">In turn, parts associated with JP1:8 are not stuffed but placed into P38:61 to jumper either power to the supply of each connector.</text>
</g>
<g font-size="2.1" fill="#006464">
<text x="253.3" y="88.6">TP1</text>
<text x="259.7" y="88.6">TP5</text>
<text x="253.3" y="95">TP2</text>
<text x="259.7" y="95">TP6</text>
<text x="253.3" y="101.3">TP3</text>
<text x="259.7" y="101.3">TP7</text>
<text x="28" y="105.2">P38</text>
<text x="45.7" y="105.2">P41</text>
<text x="64.8" y="106.4">P44</text>
<text x="85.1" y="106.4">P47</text>
<text x="102.9" y="106.4">P50</text>
<text x="121.3" y="106.4">P53</text>
<text x="140.4" y="106.4">P56</text>
<text x="161.9" y="106.4">P59</text>
<text x="253.3" y="107.7">TP4</text>
<text x="259.7" y="107.7">TP8</text>
<text x="28" y="109">P39</text>
<text x="28" y="112.8">P40</text>
<text x="45.7" y="109">P42</text>
<text x="45.7" y="112.8">P43</text>
<text x="64.8" y="110.2">P45</text>
<text x="85.1" y="110.2">P48</text>
<text x="102.9" y="109.6">P51</text>
<text x="121.3" y="110.2">P54</text>
<text x="140.4" y="110.2">P57</text>
<text x="161.9" y="110.2">P60</text>
<text x="64.8" y="114.7">P46</text>
<text x="84.5" y="114.7">P49</text>
<text x="102.9" y="114">P52</text>
<text x="121.3" y="114">P55</text>
<text x="140.4" y="114">P58</text>
<text x="161.9" y="114">P61</text>
<text x="202.5" y="134.4">TP9</text>
<text x="208.3" y="134.4">TP13</text>
<text x="224.8" y="134.4">TP17 TP21</text>
<text x="201.9" y="140.7">TP10 TP14</text>
<text x="224.8" y="140.7">TP18 TP22</text>
<text x="201.9" y="147.1">TP11 TP15</text>
<text x="224.8" y="147.1">TP19 TP23</text>
<text x="201.9" y="153.4">TP12 TP16</text>
<text x="224.8" y="153.4">TP20 TP24</text>
</g>
<g font-size="2.1" fill="#0f0f0f">
<text x="26.7" y="102.8">JP1</text>
<text x="44.4" y="102.8">JP2</text>
<text x="63.5" y="102.8">JP3</text>
<text x="83.8" y="102.8">JP4</text>
<text x="101.6" y="102.8">JP5</text>
<text x="119.4" y="102.8">JP6</text>
<text x="138.4" y="102.8">JP7</text>
<text x="158.7" y="102.8">JP8</text>
</g>
<g font-size="2.1" fill="#840000">
<text x="178" y="178">E. Hazen</text>
<text x="178" y="175">Sheet 2 of 2</text>
<text x="178" y="184">Sheet: /power/</text>
<text x="178" y="181">Boston University EDF</text>
<text x="178" y="186.7">File: power.sch</text>
<text x="178" y="196.9">KiCad E.D.A. eeschema 6.0.2+dfsg-1</text>
<text x="178" y="194.1">Size: A4</text>
<text x="200" y="194.1">Date: 22 jun 2016</text>
<text x="263" y="194.1">Rev: A</text>
<text x="263" y="196.9">Id: 2/2</text>
</g>
<g font-size="1.8" fill="#840000">
<text x="35" y="11.9">1</text>
<text x="85" y="11.9">2</text>
<text x="135" y="11.9">3</text>
<text x="185" y="11.9">4</text>
<text x="235" y="11.9">5</text>
<text x="285" y="11.9">6</text>
<text x="10.3" y="35.9">A</text>
<text x="285.3" y="35.9">A</text>
<text x="10.3" y="85.9">B</text>
<text x="285.3" y="85.9">B</text>
<text x="10.3" y="135.9">C</text>
<text x="285.3" y="135.9">C</text>
<text x="10.3" y="185.9">D</text>
<text x="285.3" y="185.9">D</text>
<text x="35" y="199.9">1</text>
<text x="85" y="199.9">2</text>
<text x="135" y="199.9">3</text>
<text x="185" y="199.9">4</text>
<text x="235" y="199.9">5</text>
<text x="285" y="199.9">6</text>
</g>
<g font-size="1.8" fill="#006464">
<text x="210.5" y="21.5">+5V</text>
<text x="234.8" y="23.7">+24V</text>
<text x="175.4" y="28.1">PWR_FLAG</text>
<text x="187.1" y="29.1">+24V</text>
<text x="219.5" y="26.3">VCC</text>
<text x="251.6" y="26.9">SCREW_TERM_24V</text>
<text x="251.9" y="24.6">P17</text>
<text x="219.5" y="31.4">D+</text>
<text x="219.5" y="33.9">GND</text>
<text x="225.4" y="33.5" transform="rotate(-90 225.4 33.5)">shield</text>
<text x="228" y="32.5" transform="rotate(-90 228 32.5)">USB_A</text>
<text x="238.7" y="30.7">GND</text>
<text x="175.4" y="38.2">PWR_FLAG</text>
<text x="187.6" y="39.2">+5V</text>
<text x="217.8" y="36.8" transform="rotate(-90 217.8 36.8)">J1</text>
<text x="235.3" y="37.7">+5V</text>
<text x="251.5" y="40.9">SCREW_TERM_5V</text>
<text x="251.9" y="38.6">P18</text>
<text x="211.4" y="45.3">GND</text>
<text x="238.7" y="44.7">GND</text>
<text x="175.4" y="48.4">PWR_FLAG</text>
<text x="210.5" y="49.4">+5V</text>
<text x="235.3" y="50.4">+5V</text>
<text x="251.5" y="53.6">SCREW_TERM_5V</text>
<text x="251.9" y="51.3">P19</text>
<text x="33.8" y="54.9">GND_M1</text>
<text x="52.8" y="54.9">GND_M2</text>
<text x="71.9" y="54.9">GND_M3</text>
<text x="90.9" y="54.9">GND_M4</text>
<text x="108.7" y="54.9">GND_M5</text>
<text x="127.8" y="54.9">GND_M6</text>
<text x="146.8" y="54.9">GND_M7</text>
<text x="165.9" y="54.9">GND_M8</text>
<text x="187.3" y="56.8">GND</text>
<text x="219.5" y="54.2">VCC</text>
<text x="219.5" y="59.3">D+</text>
<text x="238.7" y="57.4">GND</text>
<text x="217.8" y="64.7" transform="rotate(-90 217.8 64.7)">J2</text>
<text x="219.5" y="61.8">GND</text>
<text x="225.4" y="61.5" transform="rotate(-90 225.4 61.5)">shield</text>
<text x="228" y="60.4" transform="rotate(-90 228 60.4)">USB_A</text>
<text x="235.3" y="63.1">+5V</text>
<text x="251.9" y="64">P20</text>
<text x="26.6" y="70.1">GND</text>
<text x="45.7" y="70.1">GND</text>
<text x="64.7" y="70.1">GND</text>
<text x="83.8" y="70.1">GND</text>
<text x="101.5" y="70.1">GND</text>
<text x="120.6" y="70.1">GND</text>
<text x="139.6" y="70.1">GND</text>
<text x="158.7" y="70.1">GND</text>
<text x="238.7" y="70.1">GND</text>
<text x="251.5" y="66.3">SCREW_TERM_5V</text>
<text x="40.6" y="73.8" transform="rotate(-90 40.6 73.8)">CONN_01X10</text>
<text x="59.7" y="73.8" transform="rotate(-90 59.7 73.8)">CONN_01X10</text>
<text x="78.7" y="73.8" transform="rotate(-90 78.7 73.8)">CONN_01X10</text>
<text x="97.8" y="73.8" transform="rotate(-90 97.8 73.8)">CONN_01X10</text>
<text x="115.6" y="73.8" transform="rotate(-90 115.6 73.8)">CONN_01X10</text>
<text x="134.6" y="73.8" transform="rotate(-90 134.6 73.8)">CONN_01X10</text>
<text x="153.7" y="73.8" transform="rotate(-90 153.7 73.8)">CONN_01X10</text>
<text x="172.7" y="73.8" transform="rotate(-90 172.7 73.8)">CONN_01X10</text>
<text x="211.4" y="73.3">GND</text>
<text x="246.1" y="86">+5V</text>
<text x="265.9" y="86">+24V</text>
<text x="33" y="92.3">PWR_M1</text>
<text x="50.8" y="92.3">PWR_M2</text>
<text x="71.1" y="92.3">PWR_M3</text>
<text x="88.9" y="92.3">PWR_M4</text>
<text x="108" y="92.3">PWR_M5</text>
<text x="125.8" y="92.3">PWR_M6</text>
<text x="146.1" y="92.3">PWR_M7</text>
<text x="163.9" y="92.3">PWR_M8</text>
<text x="22" y="96.4">+24V</text>
<text x="39.8" y="96.4">+24V</text>
<text x="58.9" y="97.7">+24V</text>
<text x="79.2" y="97.7">+24V</text>
<text x="97" y="97.7">+24V</text>
<text x="114.8" y="97.7">+24V</text>
<text x="133.8" y="97.7">+24V</text>
<text x="154.1" y="97.7">+24V</text>
<text x="16.2" y="111.6">+5V</text>
<text x="34" y="111.6">+5V</text>
<text x="53" y="112.9">+5V</text>
<text x="73.3" y="112.9">+5V</text>
<text x="91.1" y="112.9">+5V</text>
<text x="108.9" y="112.9">+5V</text>
<text x="127.9" y="112.9">+5V</text>
<text x="148.3" y="112.9">+5V</text>
<text x="198.7" y="159.6">GND</text>
<text x="212.7" y="159.6">GND</text>
<text x="221.6" y="159.6">GND</text>
<text x="235.5" y="159.6">GND</text>
</g>
<g font-size="1.8" fill="#a90000">
<text x="245.9" y="23.5">1</text>
<text x="216" y="25.4">1</text>
<text x="216" y="27.9">2</text>
<text x="245.9" y="26">2</text>
<text x="216" y="30.5">3</text>
<text x="216" y="33">4</text>
<text x="32.5" y="38.7">1</text>
<text x="32.5" y="41.3">2</text>
<text x="51.6" y="38.7">1</text>
<text x="51.6" y="41.3">2</text>
<text x="70.6" y="38.7">1</text>
<text x="70.6" y="41.3">2</text>
<text x="89.7" y="38.7">1</text>
<text x="89.7" y="41.3">2</text>
<text x="107.5" y="38.7">1</text>
<text x="107.5" y="41.3">2</text>
<text x="126.5" y="38.7">1</text>
<text x="126.5" y="41.3">2</text>
<text x="145.6" y="38.7">1</text>
<text x="145.6" y="41.3">2</text>
<text x="164.6" y="38.7">1</text>
<text x="164.6" y="41.3">2</text>
<text x="224.5" y="36.9" transform="rotate(-90 224.5 36.9)">5</text>
<text x="245.9" y="37.5">1</text>
<text x="245.9" y="40">2</text>
<text x="32.5" y="43.8">3</text>
<text x="32.5" y="46.3">4</text>
<text x="51.6" y="43.8">3</text>
<text x="51.6" y="46.3">4</text>
<text x="70.6" y="43.8">3</text>
<text x="70.6" y="46.3">4</text>
<text x="89.7" y="43.8">3</text>
<text x="89.7" y="46.3">4</text>
<text x="107.5" y="43.8">3</text>
<text x="107.5" y="46.3">4</text>
<text x="126.5" y="43.8">3</text>
<text x="126.5" y="46.3">4</text>
<text x="145.6" y="43.8">3</text>
<text x="145.6" y="46.3">4</text>
<text x="164.6" y="43.8">3</text>
<text x="164.6" y="46.3">4</text>
<text x="32.5" y="48.9">5</text>
<text x="32.5" y="51.4">6</text>
<text x="32.5" y="54">7</text>
<text x="51.6" y="48.9">5</text>
<text x="51.6" y="51.4">6</text>
<text x="51.6" y="54">7</text>
<text x="70.6" y="48.9">5</text>
<text x="70.6" y="51.4">6</text>
<text x="70.6" y="54">7</text>
<text x="89.7" y="48.9">5</text>
<text x="89.7" y="51.4">6</text>
<text x="89.7" y="54">7</text>
<text x="107.5" y="48.9">5</text>
<text x="107.5" y="51.4">6</text>
<text x="107.5" y="54">7</text>
<text x="126.5" y="48.9">5</text>
<text x="126.5" y="51.4">6</text>
<text x="126.5" y="54">7</text>
<text x="145.6" y="48.9">5</text>
<text x="145.6" y="51.4">6</text>
<text x="145.6" y="54">7</text>
<text x="164.6" y="48.9">5</text>
<text x="164.6" y="51.4">6</text>
<text x="164.6" y="54">7</text>
<text x="216" y="53.3">1</text>
<text x="245.9" y="50.2">1</text>
<text x="245.9" y="52.7">2</text>
<text x="32.5" y="56.5">8</text>
<text x="32.5" y="59">9</text>
<text x="51.6" y="56.5">8</text>
<text x="51.6" y="59">9</text>
<text x="70.6" y="56.5">8</text>
<text x="70.6" y="59">9</text>
<text x="89.7" y="56.5">8</text>
<text x="89.7" y="59">9</text>
<text x="107.5" y="56.5">8</text>
<text x="107.5" y="59">9</text>
<text x="126.5" y="56.5">8</text>
<text x="126.5" y="59">9</text>
<text x="145.6" y="56.5">8</text>
<text x="145.6" y="59">9</text>
<text x="164.6" y="56.5">8</text>
<text x="164.6" y="59">9</text>
<text x="216" y="55.9">2</text>
<text x="216" y="58.4">3</text>
<text x="32" y="61.6">10</text>
<text x="51.1" y="61.6">10</text>
<text x="70.1" y="61.6">10</text>
<text x="89.2" y="61.6">10</text>
<text x="107" y="61.6">10</text>
<text x="126" y="61.6">10</text>
<text x="145.1" y="61.6">10</text>
<text x="164.1" y="61.6">10</text>
<text x="216" y="61">4</text>
<text x="224.5" y="64.9" transform="rotate(-90 224.5 64.9)">5</text>
<text x="245.9" y="62.9">1</text>
<text x="245.9" y="65.4">2</text>
<text x="31.9" y="76.2">1</text>
<text x="49.7" y="76.2">1</text>
<text x="70" y="76.2">1</text>
<text x="87.8" y="76.2">1</text>
<text x="106.8" y="76.2">1</text>
<text x="124.6" y="76.2">1</text>
<text x="144.9" y="76.2">1</text>
<text x="162.7" y="76.2">1</text>
<text x="31.9" y="78.7">2</text>
<text x="31.9" y="81.3">3</text>
<text x="31.9" y="83.8">4</text>
<text x="49.7" y="78.7">2</text>
<text x="49.7" y="81.3">3</text>
<text x="49.7" y="83.8">4</text>
<text x="70" y="78.7">2</text>
<text x="70" y="81.3">3</text>
<text x="70" y="83.8">4</text>
<text x="87.8" y="78.7">2</text>
<text x="87.8" y="81.3">3</text>
<text x="87.8" y="83.8">4</text>
<text x="106.8" y="78.7">2</text>
<text x="106.8" y="81.3">3</text>
<text x="106.8" y="83.8">4</text>
<text x="124.6" y="78.7">2</text>
<text x="124.6" y="81.3">3</text>
<text x="124.6" y="83.8">4</text>
<text x="144.9" y="78.7">2</text>
<text x="144.9" y="81.3">3</text>
<text x="144.9" y="83.8">4</text>
<text x="162.7" y="78.7">2</text>
<text x="162.7" y="81.3">3</text>
<text x="162.7" y="83.8">4</text>
<text x="31.9" y="86.4">5</text>
<text x="31.9" y="88.9">6</text>
<text x="49.7" y="86.4">5</text>
<text x="49.7" y="88.9">6</text>
<text x="70" y="86.4">5</text>
<text x="70" y="88.9">6</text>
<text x="87.8" y="86.4">5</text>
<text x="87.8" y="88.9">6</text>
<text x="106.8" y="86.4">5</text>
<text x="106.8" y="88.9">6</text>
<text x="124.6" y="86.4">5</text>
<text x="124.6" y="88.9">6</text>
<text x="144.9" y="86.4">5</text>
<text x="144.9" y="88.9">6</text>
<text x="162.7" y="86.4">5</text>
<text x="162.7" y="88.9">6</text>
<text x="31.9" y="91.4">7</text>
<text x="31.9" y="94">8</text>
<text x="49.7" y="91.4">7</text>
<text x="49.7" y="94">8</text>
<text x="70" y="91.4">7</text>
<text x="70" y="94">8</text>
<text x="87.8" y="91.4">7</text>
<text x="87.8" y="94">8</text>
<text x="106.8" y="91.4">7</text>
<text x="106.8" y="94">8</text>
<text x="124.6" y="91.4">7</text>
<text x="124.6" y="94">8</text>
<text x="144.9" y="91.4">7</text>
<text x="144.9" y="94">8</text>
<text x="162.7" y="91.4">7</text>
<text x="162.7" y="94">8</text>
<text x="254.8" y="90.2">1</text>
<text x="261.1" y="90.2">1</text>
<text x="31.4" y="99.1">10</text>
<text x="31.9" y="96.5">9</text>
<text x="49.2" y="99.1">10</text>
<text x="49.7" y="96.5">9</text>
<text x="69.5" y="99.1">10</text>
<text x="70" y="96.5">9</text>
<text x="87.3" y="99.1">10</text>
<text x="87.8" y="96.5">9</text>
<text x="106.3" y="99.1">10</text>
<text x="106.8" y="96.5">9</text>
<text x="124.1" y="99.1">10</text>
<text x="124.6" y="96.5">9</text>
<text x="144.4" y="99.1">10</text>
<text x="144.9" y="96.5">9</text>
<text x="162.2" y="99.1">10</text>
<text x="162.7" y="96.5">9</text>
<text x="254.8" y="96.5">1</text>
<text x="261.1" y="96.5">1</text>
<text x="23.9" y="103.1" transform="rotate(-90 23.9 103.1)">1</text>
<text x="25.4" y="107.9">1</text>
<text x="41.7" y="103.1" transform="rotate(-90 41.7 103.1)">1</text>
<text x="43.2" y="107.9">1</text>
<text x="60.7" y="104.4" transform="rotate(-90 60.7 104.4)">1</text>
<text x="81" y="104.4" transform="rotate(-90 81 104.4)">1</text>
<text x="98.8" y="104.4" transform="rotate(-90 98.8 104.4)">1</text>
<text x="116.6" y="104.4" transform="rotate(-90 116.6 104.4)">1</text>
<text x="135.6" y="104.4" transform="rotate(-90 135.6 104.4)">1</text>
<text x="156" y="104.4" transform="rotate(-90 156 104.4)">1</text>
<text x="254.8" y="102.9">1</text>
<text x="261.1" y="102.9">1</text>
<text x="62.3" y="109.2">1</text>
<text x="82.6" y="109.2">1</text>
<text x="100.4" y="109.2">1</text>
<text x="118.1" y="109.2">1</text>
<text x="137.2" y="109.2">1</text>
<text x="157.5" y="109.2">1</text>
<text x="254.8" y="109.2">1</text>
<text x="261.1" y="109.2">1</text>
<text x="23.9" y="114.3" transform="rotate(-90 23.9 114.3)">1</text>
<text x="41.7" y="114.3" transform="rotate(-90 41.7 114.3)">1</text>
<text x="60.7" y="115.6" transform="rotate(-90 60.7 115.6)">1</text>
<text x="81" y="115.6" transform="rotate(-90 81 115.6)">1</text>
<text x="98.8" y="115.6" transform="rotate(-90 98.8 115.6)">1</text>
<text x="116.6" y="115.6" transform="rotate(-90 116.6 115.6)">1</text>
<text x="135.6" y="115.6" transform="rotate(-90 135.6 115.6)">1</text>
<text x="156" y="115.6" transform="rotate(-90 156 115.6)">1</text>
<text x="204" y="130.8">1</text>
<text x="210.3" y="130.8">1</text>
<text x="226.8" y="130.8">1</text>
<text x="233.2" y="130.8">1</text>
<text x="204" y="137.2">1</text>
<text x="210.3" y="137.2">1</text>
<text x="226.8" y="137.2">1</text>
<text x="233.2" y="137.2">1</text>
<text x="204" y="143.5">1</text>
<text x="210.3" y="143.5">1</text>
<text x="226.8" y="143.5">1</text>
<text x="233.2" y="143.5">1</text>
<text x="204" y="149.9">1</text>
<text x="210.3" y="149.9">1</text>
<text x="226.8" y="149.9">1</text>
<text x="233.2" y="149.9">1</text>
</g>
</svg>
